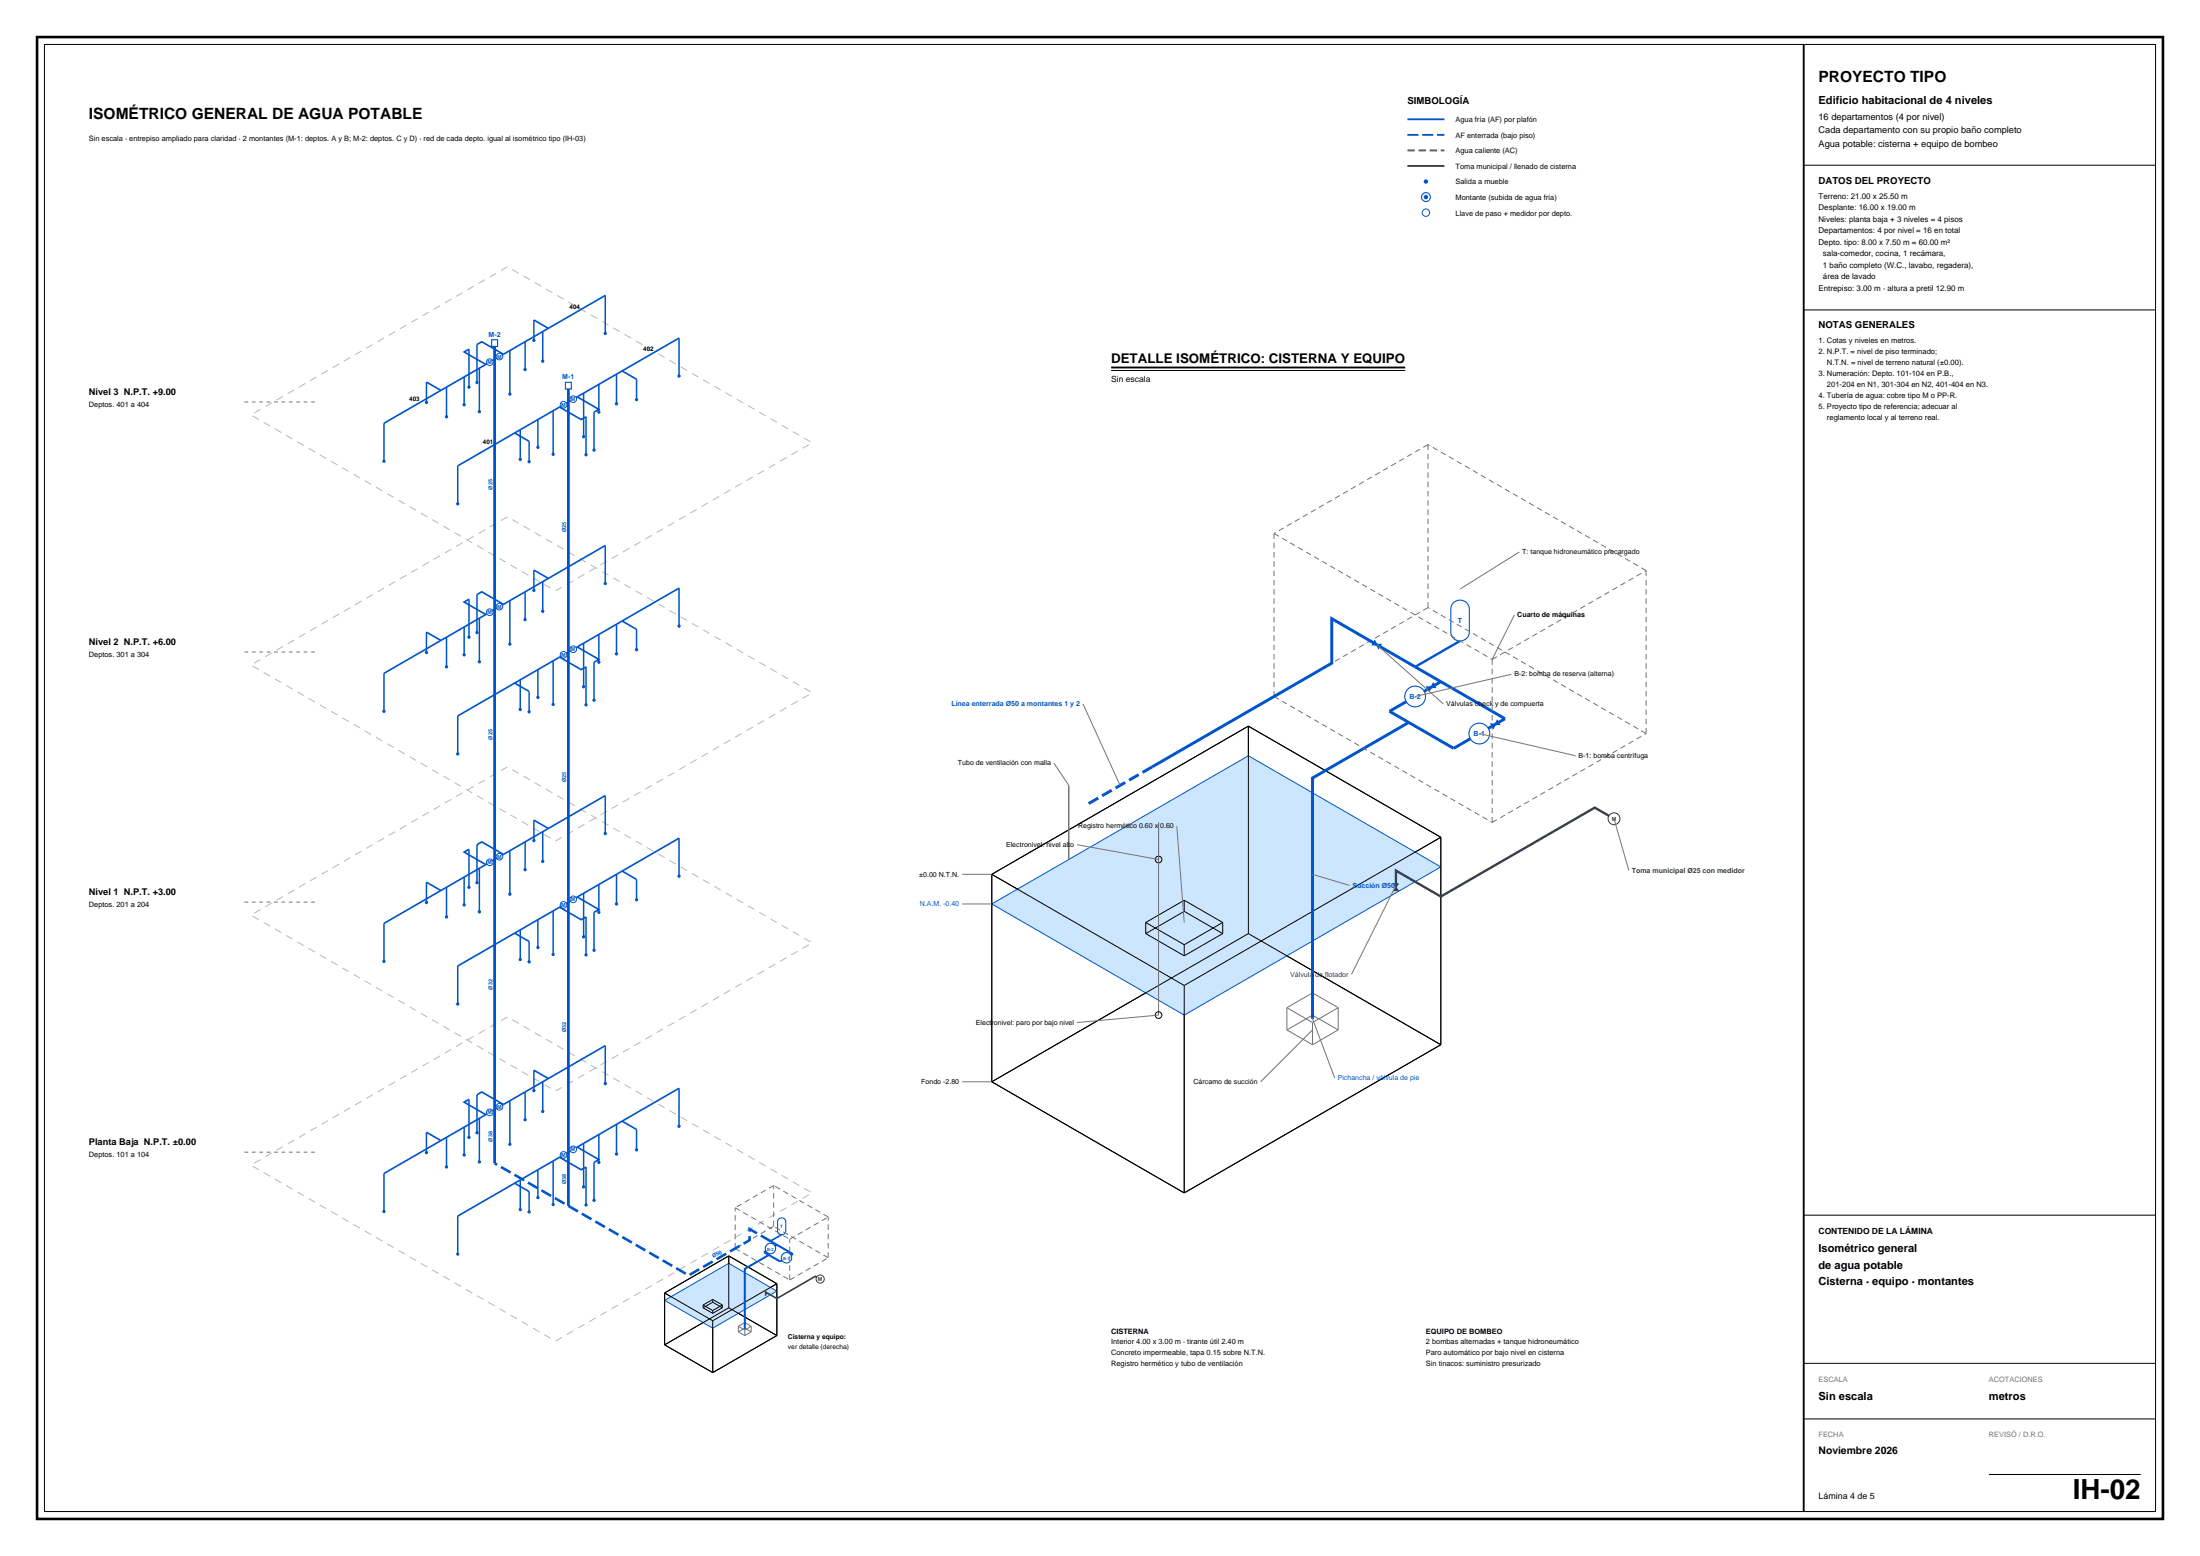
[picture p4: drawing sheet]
<svg xmlns="http://www.w3.org/2000/svg" width="594mm" height="420mm" viewBox="0 0 594 420" stroke-linecap="round" stroke-linejoin="round" font-family="sans-serif">
<path d="M10 10h574v400h-574z" fill="none" stroke="#000" stroke-width=".7" stroke-linecap="butt"/>
<g fill="none" stroke="#000" stroke-width=".27">
<path d="M12 12h570v396h-570zM487 44.6h95M487 83.7h95M196.8 339l13 7.5M196.8 339l-17.4 10M196.8 339v14M487 328h95M179.4 349l13 7.5M179.4 349v14M192.4 356.5v14M196.8 353l13 7.5M196.8 353l-17.4 10"/>
<path d="M209.8 346.5l-17.4 10M209.8 346.5v14M179.4 363l13 7.5M209.8 360.5l-17.4 10M487 368h95M487 383h95M537 398h41"/>
</g>
<path d="M487 12v396" fill="none" stroke="#000" stroke-width=".5"/>
<path d="M150 159.5l69.3-40-82.3-47.5-69.3 40 82.3 47.5M150 227l69.3-40-82.3-47.5-69.3 40 82.3 47.5M150 294.5l69.3-40-82.3-47.5-69.3 40 82.3 47.5M150 362l69.3-40-82.3-47.5-69.3 40 82.3 47.5" fill="none" stroke="#b8b8b8" stroke-width=".27" stroke-dasharray="2 1.5" stroke-linecap="butt"/>
<path d="M179.4 351l17.4-10 13 7.5-17.4 10z" fill-rule="evenodd" fill="#cce6ff" stroke="#0054cc" stroke-width=".27"/>
<g fill="none" stroke="#000" stroke-width=".27">
<path d="M196.8 339l13 7.5M196.8 339l-17.4 10M196.8 339v14M179.4 349l13 7.5M179.4 349v14M189.8 353l2.6 1.5M189.8 352.2l2.6 1.5M189.8 352.2v.8M192.4 350.7v.8M192.4 353.7v.8M192.4 356.5v14M192.4 351.5l2.6 1.5"/>
<path d="M192.4 351.5l-2.6 1.5M192.4 350.7l2.6 1.5M192.4 350.7l-2.6 1.5M195 353l-2.6 1.5M195 352.2l-2.6 1.5M195 352.2v.8M196.8 353l13 7.5M196.8 353l-17.4 10M209.8 346.5l-17.4 10M209.8 346.5v14M179.4 363l13 7.5M209.8 360.5l-17.4 10"/>
</g>
<path d="M199.4 359.5l1.7 1M199.4 358l1.7 1M199.4 358v1.5M201.1 358.5l1.7 1M201.1 358.5l-1.7 1M201.1 357l1.7 1M201.1 357l-1.7 1M201.1 357v1.5M201.1 359v1.5M202.8 359.5l-1.7 1M202.8 358l-1.7 1M202.8 358v1.5" fill="none" stroke="#737373" stroke-width=".27"/>
<path d="M207.6 338.7l-6.5 3.8v16.2" fill="none" stroke="#0054cc" stroke-width=".55"/>
<path d="M221.4 345.2l-1.3-.7-10.3 6-3.1-1.8v1" fill="none" stroke="#008033" stroke-width=".44"/>
<circle cx="221.4" cy="345.2" r="1.1" fill="#fff" stroke="#008033" stroke-width=".27"/>
<path d="M208 335l6.1 3.5-3.5 2-4.3-2.5 3.5-2" fill="none" stroke="#0054cc" stroke-width=".55"/>
<path d="M211.1 333.2l-3.1 1.8" fill="none" stroke="#0054cc" stroke-width=".44"/>
<g fill="#fff" stroke="#0054cc" stroke-width=".3">
<path d="M210.2 329l.8-.3a1.04 1.04 0 0 1 1.2 1v2.5a1.1 1.1 0 0 1-1.1 1.1 1.1 1.1 0 0 1-1.1-1.1v-2.5z" fill-rule="evenodd"/>
<circle cx="212.4" cy="339.5" r="1.4"/>
<circle cx="208" cy="337" r="1.4"/>
</g>
<path d="M208.9 320l-10.4 6M198.5 337l14.7 8.5M198.5 326l14.7 8.5M198.5 337v-11M208.9 331l-10.4 6M208.9 331v-11M213.2 334.5l10.4-6M223.6 339.5l-14.7-8.5M223.6 328.5l-14.7-8.5M223.6 339.5v-11M213.2 345.5l10.4-6M213.2 345.5v-11" fill="none" stroke="#737373" stroke-width=".27" stroke-dasharray="1.5 1" stroke-linecap="butt"/>
<path d="M208 335l-5.6-3.3v3l-16.5 9.5-52.4-30.2" fill="none" stroke="#0054cc" stroke-width=".7" stroke-dasharray="3 1.2" stroke-linecap="butt"/>
<path d="M153.5 105v220.5" fill="none" stroke="#0054cc" stroke-width=".75" stroke-linecap="butt"/>
<path d="M152.7 103.2h1.6v1.8h-1.6z" fill-rule="evenodd" fill="#fff" stroke="#0054cc" stroke-width=".3"/>
<path d="M133.5 93.5v220.5" fill="none" stroke="#0054cc" stroke-width=".75" stroke-linecap="butt"/>
<path d="M132.7 91.7h1.6v1.8h-1.6z" fill-rule="evenodd" fill="#fff" stroke="#0054cc" stroke-width=".3"/>
<path d="M153.5 311l-2.4 1.4" fill="none" stroke="#0054cc" stroke-width=".45"/>
<circle cx="152.2" cy="311.8" r=".9" fill="#fff" stroke="#0054cc" stroke-width=".27"/>
<path d="M139 319.4l3.9 2.2M158.2 315l-1.3 .7-5.8-3.3-27.5 15.8" fill="none" stroke="#0054cc" stroke-width=".45"/>
<path d="M149.4 313.4v11.7" fill="none" stroke="#0054cc" stroke-width=".4"/>
<circle cx="149.4" cy="325.1" r=".45" fill="#0054cc"/>
<path d="M145.2 315.7v7.5" fill="none" stroke="#0054cc" stroke-width=".4"/>
<circle cx="145.2" cy="323.2" r=".45" fill="#0054cc"/>
<path d="M140.5 318.5v8" fill="none" stroke="#0054cc" stroke-width=".4"/>
<circle cx="140.5" cy="326.5" r=".45" fill="#0054cc"/>
<path d="M123.6 328.2v10.3" fill="none" stroke="#0054cc" stroke-width=".4"/>
<circle cx="123.6" cy="338.5" r=".45" fill="#0054cc"/>
<path d="M158.2 315v10.2" fill="none" stroke="#0054cc" stroke-width=".4"/>
<circle cx="158.2" cy="325.2" r=".45" fill="#0054cc"/>
<path d="M142.9 321.6v5.5" fill="none" stroke="#0054cc" stroke-width=".4"/>
<circle cx="142.9" cy="327.1" r=".45" fill="#0054cc"/>
<path d="M155.8 309.6l-2.3 1.4" fill="none" stroke="#0054cc" stroke-width=".45"/>
<circle cx="154.8" cy="310.2" r=".9" fill="#fff" stroke="#0054cc" stroke-width=".27"/>
<path d="M183.3 293.7l-27.5 15.9 5.9 3.4-1.3 .7M168 302.6l3.9 2.3" fill="none" stroke="#0054cc" stroke-width=".45"/>
<path d="M157.6 308.6v11.8" fill="none" stroke="#0054cc" stroke-width=".4"/>
<circle cx="157.6" cy="320.4" r=".45" fill="#0054cc"/>
<path d="M161.7 306.2v7.5" fill="none" stroke="#0054cc" stroke-width=".4"/>
<circle cx="161.7" cy="313.7" r=".45" fill="#0054cc"/>
<path d="M166.5 303.5v8" fill="none" stroke="#0054cc" stroke-width=".4"/>
<circle cx="166.5" cy="311.5" r=".45" fill="#0054cc"/>
<path d="M183.3 293.7v10.3" fill="none" stroke="#0054cc" stroke-width=".4"/>
<circle cx="183.3" cy="304" r=".45" fill="#0054cc"/>
<path d="M160.4 313.7v10.3" fill="none" stroke="#0054cc" stroke-width=".4"/>
<circle cx="160.4" cy="324" r=".45" fill="#0054cc"/>
<path d="M171.9 304.9v5.5" fill="none" stroke="#0054cc" stroke-width=".4"/>
<circle cx="171.9" cy="310.4" r=".45" fill="#0054cc"/>
<path d="M133.5 299.5l-2.3 1.4" fill="none" stroke="#0054cc" stroke-width=".45"/>
<circle cx="132.2" cy="300.3" r=".9" fill="#fff" stroke="#0054cc" stroke-width=".27"/>
<path d="M126.6 296.7l-1.3 .8 5.9 3.4-27.5 15.8M115.1 305.6l3.9 2.3" fill="none" stroke="#0054cc" stroke-width=".45"/>
<path d="M129.4 301.9v11.7" fill="none" stroke="#0054cc" stroke-width=".4"/>
<circle cx="129.4" cy="313.6" r=".45" fill="#0054cc"/>
<path d="M125.3 304.2v7.5" fill="none" stroke="#0054cc" stroke-width=".4"/>
<circle cx="125.3" cy="311.7" r=".45" fill="#0054cc"/>
<path d="M120.6 307v8" fill="none" stroke="#0054cc" stroke-width=".4"/>
<circle cx="120.6" cy="315" r=".45" fill="#0054cc"/>
<path d="M103.7 316.7v10.3" fill="none" stroke="#0054cc" stroke-width=".4"/>
<circle cx="103.7" cy="327" r=".45" fill="#0054cc"/>
<path d="M126.6 296.7v10.3" fill="none" stroke="#0054cc" stroke-width=".4"/>
<circle cx="126.6" cy="307" r=".45" fill="#0054cc"/>
<path d="M115.1 305.6v5.5" fill="none" stroke="#0054cc" stroke-width=".4"/>
<circle cx="115.1" cy="311.1" r=".45" fill="#0054cc"/>
<path d="M135.9 298.1l-2.4 1.4" fill="none" stroke="#0054cc" stroke-width=".45"/>
<circle cx="134.9" cy="298.7" r=".9" fill="#fff" stroke="#0054cc" stroke-width=".27"/>
<path d="M144.2 288.9l3.9 2.2M163.4 282.2l-27.5 15.9-5.8-3.4-1.3 .8" fill="none" stroke="#0054cc" stroke-width=".45"/>
<path d="M137.7 297.1v11.8" fill="none" stroke="#0054cc" stroke-width=".4"/>
<circle cx="137.7" cy="308.9" r=".45" fill="#0054cc"/>
<path d="M141.8 294.7v7.5" fill="none" stroke="#0054cc" stroke-width=".4"/>
<circle cx="141.8" cy="302.2" r=".45" fill="#0054cc"/>
<path d="M146.5 292v8" fill="none" stroke="#0054cc" stroke-width=".4"/>
<circle cx="146.5" cy="300" r=".45" fill="#0054cc"/>
<path d="M163.4 282.2v10.3" fill="none" stroke="#0054cc" stroke-width=".4"/>
<circle cx="163.4" cy="292.5" r=".45" fill="#0054cc"/>
<path d="M128.8 295.5v10.2" fill="none" stroke="#0054cc" stroke-width=".4"/>
<circle cx="128.8" cy="305.7" r=".45" fill="#0054cc"/>
<path d="M144.2 288.9v5.5" fill="none" stroke="#0054cc" stroke-width=".4"/>
<circle cx="144.2" cy="294.4" r=".45" fill="#0054cc"/>
<path d="M153.5 243.5l-2.4 1.4" fill="none" stroke="#0054cc" stroke-width=".45"/>
<circle cx="152.2" cy="244.3" r=".9" fill="#fff" stroke="#0054cc" stroke-width=".27"/>
<path d="M139 251.9l3.9 2.2M158.2 247.5l-1.3 .7-5.8-3.3-27.5 15.8" fill="none" stroke="#0054cc" stroke-width=".45"/>
<path d="M149.4 245.9v11.7" fill="none" stroke="#0054cc" stroke-width=".4"/>
<circle cx="149.4" cy="257.6" r=".45" fill="#0054cc"/>
<path d="M145.2 248.2v7.5" fill="none" stroke="#0054cc" stroke-width=".4"/>
<circle cx="145.2" cy="255.7" r=".45" fill="#0054cc"/>
<path d="M140.5 251v8" fill="none" stroke="#0054cc" stroke-width=".4"/>
<circle cx="140.5" cy="259" r=".45" fill="#0054cc"/>
<path d="M123.6 260.7v10.3" fill="none" stroke="#0054cc" stroke-width=".4"/>
<circle cx="123.6" cy="271" r=".45" fill="#0054cc"/>
<path d="M158.2 247.5v10.2" fill="none" stroke="#0054cc" stroke-width=".4"/>
<circle cx="158.2" cy="257.7" r=".45" fill="#0054cc"/>
<path d="M142.9 254.1v5.5" fill="none" stroke="#0054cc" stroke-width=".4"/>
<circle cx="142.9" cy="259.6" r=".45" fill="#0054cc"/>
<path d="M155.8 242.1l-2.3 1.4" fill="none" stroke="#0054cc" stroke-width=".45"/>
<circle cx="154.8" cy="242.7" r=".9" fill="#fff" stroke="#0054cc" stroke-width=".27"/>
<path d="M168 235.1l3.9 2.3M183.3 226.2l-27.5 15.9 5.9 3.4-1.3 .7" fill="none" stroke="#0054cc" stroke-width=".45"/>
<path d="M157.6 241.1v11.8" fill="none" stroke="#0054cc" stroke-width=".4"/>
<circle cx="157.6" cy="252.9" r=".45" fill="#0054cc"/>
<path d="M161.7 238.7v7.5" fill="none" stroke="#0054cc" stroke-width=".4"/>
<circle cx="161.7" cy="246.2" r=".45" fill="#0054cc"/>
<path d="M166.5 236v8" fill="none" stroke="#0054cc" stroke-width=".4"/>
<circle cx="166.5" cy="244" r=".45" fill="#0054cc"/>
<path d="M183.3 226.2v10.3" fill="none" stroke="#0054cc" stroke-width=".4"/>
<circle cx="183.3" cy="236.5" r=".45" fill="#0054cc"/>
<path d="M160.4 246.2v10.3" fill="none" stroke="#0054cc" stroke-width=".4"/>
<circle cx="160.4" cy="256.5" r=".45" fill="#0054cc"/>
<path d="M171.9 237.4v5.5" fill="none" stroke="#0054cc" stroke-width=".4"/>
<circle cx="171.9" cy="242.9" r=".45" fill="#0054cc"/>
<path d="M133.5 232l-2.3 1.4" fill="none" stroke="#0054cc" stroke-width=".45"/>
<circle cx="132.2" cy="232.8" r=".9" fill="#fff" stroke="#0054cc" stroke-width=".27"/>
<path d="M115.1 238.1l3.9 2.3M126.6 229.2l-1.3 .8 5.9 3.4-27.5 15.8" fill="none" stroke="#0054cc" stroke-width=".45"/>
<path d="M129.4 234.4v11.7" fill="none" stroke="#0054cc" stroke-width=".4"/>
<circle cx="129.4" cy="246.1" r=".45" fill="#0054cc"/>
<path d="M125.3 236.7v7.5" fill="none" stroke="#0054cc" stroke-width=".4"/>
<circle cx="125.3" cy="244.2" r=".45" fill="#0054cc"/>
<path d="M120.6 239.5v8" fill="none" stroke="#0054cc" stroke-width=".4"/>
<circle cx="120.6" cy="247.5" r=".45" fill="#0054cc"/>
<path d="M103.7 249.2v10.3" fill="none" stroke="#0054cc" stroke-width=".4"/>
<circle cx="103.7" cy="259.5" r=".45" fill="#0054cc"/>
<path d="M126.6 229.2v10.3" fill="none" stroke="#0054cc" stroke-width=".4"/>
<circle cx="126.6" cy="239.5" r=".45" fill="#0054cc"/>
<path d="M115.1 238.1v5.5" fill="none" stroke="#0054cc" stroke-width=".4"/>
<circle cx="115.1" cy="243.6" r=".45" fill="#0054cc"/>
<path d="M135.9 230.6l-2.4 1.4" fill="none" stroke="#0054cc" stroke-width=".45"/>
<circle cx="134.9" cy="231.2" r=".9" fill="#fff" stroke="#0054cc" stroke-width=".27"/>
<path d="M163.4 214.7l-27.5 15.9-5.8-3.4-1.3 .8M144.2 221.4l3.9 2.2" fill="none" stroke="#0054cc" stroke-width=".45"/>
<path d="M137.7 229.6v11.8" fill="none" stroke="#0054cc" stroke-width=".4"/>
<circle cx="137.7" cy="241.4" r=".45" fill="#0054cc"/>
<path d="M141.8 227.2v7.5" fill="none" stroke="#0054cc" stroke-width=".4"/>
<circle cx="141.8" cy="234.7" r=".45" fill="#0054cc"/>
<path d="M146.5 224.5v8" fill="none" stroke="#0054cc" stroke-width=".4"/>
<circle cx="146.5" cy="232.5" r=".45" fill="#0054cc"/>
<path d="M163.4 214.7v10.3" fill="none" stroke="#0054cc" stroke-width=".4"/>
<circle cx="163.4" cy="225" r=".45" fill="#0054cc"/>
<path d="M128.8 228v10.2" fill="none" stroke="#0054cc" stroke-width=".4"/>
<circle cx="128.8" cy="238.2" r=".45" fill="#0054cc"/>
<path d="M144.2 221.4v5.5" fill="none" stroke="#0054cc" stroke-width=".4"/>
<circle cx="144.2" cy="226.9" r=".45" fill="#0054cc"/>
<path d="M153.5 176l-2.4 1.4" fill="none" stroke="#0054cc" stroke-width=".45"/>
<circle cx="152.2" cy="176.8" r=".9" fill="#fff" stroke="#0054cc" stroke-width=".27"/>
<path d="M158.2 180l-1.3 .7-5.8-3.3-27.5 15.8M139 184.4l3.9 2.2" fill="none" stroke="#0054cc" stroke-width=".45"/>
<path d="M149.4 178.4v11.7" fill="none" stroke="#0054cc" stroke-width=".4"/>
<circle cx="149.4" cy="190.1" r=".45" fill="#0054cc"/>
<path d="M145.2 180.7v7.5" fill="none" stroke="#0054cc" stroke-width=".4"/>
<circle cx="145.2" cy="188.2" r=".45" fill="#0054cc"/>
<path d="M140.5 183.5v8" fill="none" stroke="#0054cc" stroke-width=".4"/>
<circle cx="140.5" cy="191.5" r=".45" fill="#0054cc"/>
<path d="M123.6 193.2v10.3" fill="none" stroke="#0054cc" stroke-width=".4"/>
<circle cx="123.6" cy="203.5" r=".45" fill="#0054cc"/>
<path d="M158.2 180v10.2" fill="none" stroke="#0054cc" stroke-width=".4"/>
<circle cx="158.2" cy="190.2" r=".45" fill="#0054cc"/>
<path d="M142.9 186.6v5.5" fill="none" stroke="#0054cc" stroke-width=".4"/>
<circle cx="142.9" cy="192.1" r=".45" fill="#0054cc"/>
<path d="M155.8 174.6l-2.3 1.4" fill="none" stroke="#0054cc" stroke-width=".45"/>
<circle cx="154.8" cy="175.2" r=".9" fill="#fff" stroke="#0054cc" stroke-width=".27"/>
<path d="M183.3 158.7l-27.5 15.9 5.9 3.4-1.3 .7M168 167.6l3.9 2.3" fill="none" stroke="#0054cc" stroke-width=".45"/>
<path d="M157.6 173.6v11.8" fill="none" stroke="#0054cc" stroke-width=".4"/>
<circle cx="157.6" cy="185.4" r=".45" fill="#0054cc"/>
<path d="M161.7 171.2v7.5" fill="none" stroke="#0054cc" stroke-width=".4"/>
<circle cx="161.7" cy="178.7" r=".45" fill="#0054cc"/>
<path d="M166.5 168.5v8" fill="none" stroke="#0054cc" stroke-width=".4"/>
<circle cx="166.5" cy="176.5" r=".45" fill="#0054cc"/>
<path d="M183.3 158.7v10.3" fill="none" stroke="#0054cc" stroke-width=".4"/>
<circle cx="183.3" cy="169" r=".45" fill="#0054cc"/>
<path d="M160.4 178.7v10.3" fill="none" stroke="#0054cc" stroke-width=".4"/>
<circle cx="160.4" cy="189" r=".45" fill="#0054cc"/>
<path d="M171.9 169.9v5.5" fill="none" stroke="#0054cc" stroke-width=".4"/>
<circle cx="171.9" cy="175.4" r=".45" fill="#0054cc"/>
<path d="M133.5 164.5l-2.3 1.4" fill="none" stroke="#0054cc" stroke-width=".45"/>
<circle cx="132.2" cy="165.3" r=".9" fill="#fff" stroke="#0054cc" stroke-width=".27"/>
<path d="M115.1 170.6l3.9 2.3M126.6 161.7l-1.3 .8 5.9 3.4-27.5 15.8" fill="none" stroke="#0054cc" stroke-width=".45"/>
<path d="M129.4 166.9v11.7" fill="none" stroke="#0054cc" stroke-width=".4"/>
<circle cx="129.4" cy="178.6" r=".45" fill="#0054cc"/>
<path d="M125.3 169.2v7.5" fill="none" stroke="#0054cc" stroke-width=".4"/>
<circle cx="125.3" cy="176.7" r=".45" fill="#0054cc"/>
<path d="M120.6 172v8" fill="none" stroke="#0054cc" stroke-width=".4"/>
<circle cx="120.6" cy="180" r=".45" fill="#0054cc"/>
<path d="M103.7 181.7v10.3" fill="none" stroke="#0054cc" stroke-width=".4"/>
<circle cx="103.7" cy="192" r=".45" fill="#0054cc"/>
<path d="M126.6 161.7v10.3" fill="none" stroke="#0054cc" stroke-width=".4"/>
<circle cx="126.6" cy="172" r=".45" fill="#0054cc"/>
<path d="M115.1 170.6v5.5" fill="none" stroke="#0054cc" stroke-width=".4"/>
<circle cx="115.1" cy="176.1" r=".45" fill="#0054cc"/>
<path d="M135.9 163.1l-2.4 1.4" fill="none" stroke="#0054cc" stroke-width=".45"/>
<circle cx="134.9" cy="163.7" r=".9" fill="#fff" stroke="#0054cc" stroke-width=".27"/>
<path d="M144.2 153.9l3.9 2.2M163.4 147.2l-27.5 15.9-5.8-3.4-1.3 .8" fill="none" stroke="#0054cc" stroke-width=".45"/>
<path d="M137.7 162.1v11.8" fill="none" stroke="#0054cc" stroke-width=".4"/>
<circle cx="137.7" cy="173.9" r=".45" fill="#0054cc"/>
<path d="M141.8 159.7v7.5" fill="none" stroke="#0054cc" stroke-width=".4"/>
<circle cx="141.8" cy="167.2" r=".45" fill="#0054cc"/>
<path d="M146.5 157v8" fill="none" stroke="#0054cc" stroke-width=".4"/>
<circle cx="146.5" cy="165" r=".45" fill="#0054cc"/>
<path d="M163.4 147.2v10.3" fill="none" stroke="#0054cc" stroke-width=".4"/>
<circle cx="163.4" cy="157.5" r=".45" fill="#0054cc"/>
<path d="M128.8 160.5v10.2" fill="none" stroke="#0054cc" stroke-width=".4"/>
<circle cx="128.8" cy="170.7" r=".45" fill="#0054cc"/>
<path d="M144.2 153.9v5.5" fill="none" stroke="#0054cc" stroke-width=".4"/>
<circle cx="144.2" cy="159.4" r=".45" fill="#0054cc"/>
<path d="M153.5 108.5l-2.4 1.4" fill="none" stroke="#0054cc" stroke-width=".45"/>
<circle cx="152.2" cy="109.3" r=".9" fill="#fff" stroke="#0054cc" stroke-width=".27"/>
<path d="M139 116.9l3.9 2.2M158.2 112.5l-1.3 .7-5.8-3.3-27.5 15.8" fill="none" stroke="#0054cc" stroke-width=".45"/>
<path d="M149.4 110.9v11.7" fill="none" stroke="#0054cc" stroke-width=".4"/>
<circle cx="149.4" cy="122.6" r=".45" fill="#0054cc"/>
<path d="M145.2 113.2v7.5" fill="none" stroke="#0054cc" stroke-width=".4"/>
<circle cx="145.2" cy="120.7" r=".45" fill="#0054cc"/>
<path d="M140.5 116v8" fill="none" stroke="#0054cc" stroke-width=".4"/>
<circle cx="140.5" cy="124" r=".45" fill="#0054cc"/>
<path d="M123.6 125.7v10.3" fill="none" stroke="#0054cc" stroke-width=".4"/>
<circle cx="123.6" cy="136" r=".45" fill="#0054cc"/>
<path d="M158.2 112.5v10.2" fill="none" stroke="#0054cc" stroke-width=".4"/>
<circle cx="158.2" cy="122.7" r=".45" fill="#0054cc"/>
<path d="M142.9 119.1v5.5" fill="none" stroke="#0054cc" stroke-width=".4"/>
<circle cx="142.9" cy="124.6" r=".45" fill="#0054cc"/>
<path d="M155.8 107.1l-2.3 1.4" fill="none" stroke="#0054cc" stroke-width=".45"/>
<circle cx="154.8" cy="107.7" r=".9" fill="#fff" stroke="#0054cc" stroke-width=".27"/>
<path d="M183.3 91.2l-27.5 15.9 5.9 3.4-1.3 .7M168 100.1l3.9 2.3" fill="none" stroke="#0054cc" stroke-width=".45"/>
<path d="M157.6 106.1v11.8" fill="none" stroke="#0054cc" stroke-width=".4"/>
<circle cx="157.6" cy="117.9" r=".45" fill="#0054cc"/>
<path d="M161.7 103.7v7.5" fill="none" stroke="#0054cc" stroke-width=".4"/>
<circle cx="161.7" cy="111.2" r=".45" fill="#0054cc"/>
<path d="M166.5 101v8" fill="none" stroke="#0054cc" stroke-width=".4"/>
<circle cx="166.5" cy="109" r=".45" fill="#0054cc"/>
<path d="M183.3 91.2v10.3" fill="none" stroke="#0054cc" stroke-width=".4"/>
<circle cx="183.3" cy="101.5" r=".45" fill="#0054cc"/>
<path d="M160.4 111.2v10.3" fill="none" stroke="#0054cc" stroke-width=".4"/>
<circle cx="160.4" cy="121.5" r=".45" fill="#0054cc"/>
<path d="M171.9 102.4v5.5" fill="none" stroke="#0054cc" stroke-width=".4"/>
<circle cx="171.9" cy="107.9" r=".45" fill="#0054cc"/>
<path d="M133.5 97l-2.3 1.4" fill="none" stroke="#0054cc" stroke-width=".45"/>
<circle cx="132.2" cy="97.8" r=".9" fill="#fff" stroke="#0054cc" stroke-width=".27"/>
<path d="M126.6 94.2l-1.3 .8 5.9 3.4-27.5 15.8M115.1 103.1l3.9 2.3" fill="none" stroke="#0054cc" stroke-width=".45"/>
<path d="M129.4 99.4v11.7" fill="none" stroke="#0054cc" stroke-width=".4"/>
<circle cx="129.4" cy="111.1" r=".45" fill="#0054cc"/>
<path d="M125.3 101.7v7.5" fill="none" stroke="#0054cc" stroke-width=".4"/>
<circle cx="125.3" cy="109.2" r=".45" fill="#0054cc"/>
<path d="M120.6 104.5v8" fill="none" stroke="#0054cc" stroke-width=".4"/>
<circle cx="120.6" cy="112.5" r=".45" fill="#0054cc"/>
<path d="M103.7 114.2v10.3" fill="none" stroke="#0054cc" stroke-width=".4"/>
<circle cx="103.7" cy="124.5" r=".45" fill="#0054cc"/>
<path d="M126.6 94.2v10.3" fill="none" stroke="#0054cc" stroke-width=".4"/>
<circle cx="126.6" cy="104.5" r=".45" fill="#0054cc"/>
<path d="M115.1 103.1v5.5" fill="none" stroke="#0054cc" stroke-width=".4"/>
<circle cx="115.1" cy="108.6" r=".45" fill="#0054cc"/>
<path d="M135.9 95.6l-2.4 1.4" fill="none" stroke="#0054cc" stroke-width=".45"/>
<circle cx="134.9" cy="96.2" r=".9" fill="#fff" stroke="#0054cc" stroke-width=".27"/>
<path d="M163.4 79.7l-27.5 15.9-5.8-3.4-1.3 .8M144.2 86.4l3.9 2.2" fill="none" stroke="#0054cc" stroke-width=".45"/>
<path d="M137.7 94.6v11.8" fill="none" stroke="#0054cc" stroke-width=".4"/>
<circle cx="137.7" cy="106.4" r=".45" fill="#0054cc"/>
<path d="M141.8 92.2v7.5" fill="none" stroke="#0054cc" stroke-width=".4"/>
<circle cx="141.8" cy="99.7" r=".45" fill="#0054cc"/>
<path d="M146.5 89.5v8" fill="none" stroke="#0054cc" stroke-width=".4"/>
<circle cx="146.5" cy="97.5" r=".45" fill="#0054cc"/>
<path d="M163.4 79.7v10.3" fill="none" stroke="#0054cc" stroke-width=".4"/>
<circle cx="163.4" cy="90" r=".45" fill="#0054cc"/>
<path d="M128.8 93v10.2" fill="none" stroke="#0054cc" stroke-width=".4"/>
<circle cx="128.8" cy="103.2" r=".45" fill="#0054cc"/>
<path d="M144.2 86.4v5.5" fill="none" stroke="#0054cc" stroke-width=".4"/>
<circle cx="144.2" cy="91.9" r=".45" fill="#0054cc"/>
<path d="M66 108.5h20M66 176h20M66 243.5h20M66 311h20" fill="none" stroke="#737373" stroke-width=".27" stroke-dasharray="1 1" stroke-linecap="butt"/>
<path d="M380 32.2h10" fill="none" stroke="#0054cc" stroke-width=".5"/>
<path d="M380 36.4h10" fill="none" stroke="#0054cc" stroke-width=".5" stroke-dasharray="3 1" stroke-linecap="butt"/>
<path d="M380 40.6h10" fill="none" stroke="#d91a1a" stroke-width=".5" stroke-dasharray="2 1" stroke-linecap="butt"/>
<path d="M380 44.8h10" fill="none" stroke="#008033" stroke-width=".5"/>
<circle cx="385" cy="49" r=".6" fill="#0054cc"/>
<circle cx="385" cy="53.2" r="1.2" fill="none" stroke="#0054cc" stroke-width=".3"/>
<circle cx="385" cy="53.2" r=".45" fill="#0054cc" stroke="#0054cc" stroke-width=".3"/>
<circle cx="385" cy="57.4" r="1" fill="#fff" stroke="#0054cc" stroke-width=".27"/>
<path d="M337.1 196l51.9 30M337.1 196l-69.3 40M337.1 196v56M267.8 236l51.9 30M267.8 236v56M389 226l-69.3 40M389 226v56M337.1 252l51.9 30M337.1 252l-69.3 40M319.7 266v56M267.8 292l51.9 30M389 282l-69.3 40" fill="none" stroke="#000" stroke-width=".27"/>
<path d="M267.8 244l69.3-40 51.9 30-69.3 40z" fill-rule="evenodd" fill="#cce6ff" stroke="#0054cc" stroke-width=".27"/>
<g fill="none" stroke="#000" stroke-width=".27">
<path d="M337.1 196l51.9 30M337.1 196l-69.3 40M337.1 196v56M267.8 236l51.9 30M267.8 236v56M389 226l-69.3 40M389 226v56M309.3 252l10.4 6M309.3 249l10.4 6M309.3 249v3M319.7 243v3M319.7 255v3"/>
<path d="M319.7 246l10.4 6M319.7 246l-10.4 6M319.7 243l10.4 6M319.7 243l-10.4 6M330.1 252l-10.4 6M330.1 249l-10.4 6M330.1 249v3M337.1 252l51.9 30M337.1 252l-69.3 40M319.7 266v56M267.8 292l51.9 30M389 282l-69.3 40"/>
</g>
<path d="M347.5 278l6.9 4M347.5 272l6.9 4M347.5 272v6M354.4 274l6.9 4M354.4 274l-6.9 4M354.4 268l6.9 4M354.4 268l-6.9 4M354.4 268v6M354.4 276v6M361.3 278l-6.9 4M361.3 272l-6.9 4M361.3 272v6" fill="none" stroke="#737373" stroke-width=".27"/>
<path d="M380.4 195l-26 15v65" fill="none" stroke="#0054cc" stroke-width=".8" stroke-linecap="butt"/>
<path d="M435.8 221l-5.2-3-41.6 24-12.1-7v4" fill="none" stroke="#008033" stroke-width=".64" stroke-linecap="butt"/>
<circle cx="435.8" cy="221" r="1.6" fill="#fff" stroke="#008033" stroke-width=".27"/>
<path d="M382.1 180l24.2 14-13.8 8-17.3-10 13.8-8" fill="none" stroke="#0054cc" stroke-width=".8" stroke-linecap="butt"/>
<path d="M394.2 173l-12.1 7" fill="none" stroke="#0054cc" stroke-width=".64" stroke-linecap="butt"/>
<g fill="#fff" stroke="#0054cc" stroke-width=".3">
<path d="M392.6 162.5a2.52 2.52 0 0 1 2.6-.3 2.52 2.52 0 0 1 1.5 2.2v6.2a2.5 2.5 0 0 1-2.5 2.4 2.5 2.5 0 0 1-2.5-2.4v-6.2a2.39 2.39 0 0 1 .9-1.9z" fill-rule="evenodd"/>
<circle cx="399.4" cy="198" r="2.8"/>
<circle cx="382.1" cy="188" r="2.8"/>
</g>
<path d="M385.6 120l-41.6 24M344 144l58.9 34M444.4 154l-58.8-34M385.6 164l-41.6 24M385.6 164v-44M402.9 178l41.5-24M344 188l58.9 34M344 188v-44M444.4 198l-58.8-34M444.4 198v-44M402.9 222l41.5-24M402.9 222v-44" fill="none" stroke="#737373" stroke-width=".27" stroke-dasharray="1.5 1" stroke-linecap="butt"/>
<path d="M382.1 180l-22.5-13v12l-48.5 28" fill="none" stroke="#0054cc" stroke-width=".8" stroke-linecap="butt"/>
<path d="M311.1 207l-17.3 10" fill="none" stroke="#0054cc" stroke-width=".8" stroke-dasharray="3 1.2" stroke-linecap="butt"/>
<g fill="#0054cc" stroke="#0054cc" stroke-width=".27">
<path d="M402.5 195.4l.7 1.2 1.1-2.2 .7 1.2z" fill-rule="evenodd"/>
<path d="M385.2 185.4l.7 1.2 1-2.2 .7 1.2z" fill-rule="evenodd"/>
<path d="M371.2 172.9l1 2.2 .7-1.2-2.4 .2z" fill-rule="evenodd"/>
</g>
<path d="M376.3 238.6h1.2l-1.2 1.8h1.2z" fill-rule="evenodd" fill="#008033" stroke="#008033" stroke-width=".27"/>
<g fill="none" stroke="#737373" stroke-width=".27">
<path d="M410.2 149l-16 10M371.7 174l18 16M408.9 166l-6 12M292.4 190l10 22M399.4 198l26 6M408.1 182l-26 6M284.6 206l4 6M259.8 236h8M290.8 228l22 4M312.8 222v52l-22 2M317.7 223l2 26M354.4 236l10 3"/>
<path d="M376.9 239l-12 24M435.8 221l4 14M259.8 244h8M354.4 275l6 16M354.4 278l-14 14M259.8 292h8"/>
</g>
<path d="M288.6 212v20" fill="none" stroke="#737373" stroke-width=".4"/>
<g fill="none" stroke="#000" stroke-width=".27">
<path d="M300 100h79.4"/>
<circle cx="312.8" cy="232" r=".9"/>
<circle cx="312.8" cy="274" r=".9"/>
</g>
<path d="M300 99.2h79.4" fill="none" stroke="#000" stroke-width=".5"/>
<text font-size="7.5" x="559.7" y="404.5">IH-02</text>
<g font-size="4.2">
<text x="491" y="22">PROYECTO TIPO</text>
<text x="24" y="32">ISOMÉTRICO GENERAL DE AGUA POTABLE</text>
</g>
<text font-size="3.6" x="300" y="98">DETALLE ISOMÉTRICO: CISTERNA Y EQUIPO</text>
<g font-size="3">
<text x="491" y="28">Edificio habitacional de 4 niveles</text>
<text x="491" y="338">Isométrico general</text>
<text x="491" y="342.4">de agua potable</text>
<text x="491" y="346.8">Cisterna · equipo · montantes</text>
<text x="491" y="378">Sin escala</text>
<text x="537" y="378">metros</text>
</g>
<text font-size="2.8" x="491" y="392.5">Noviembre 2026</text>
<g font-size="2.6">
<text x="380" y="28">SIMBOLOGÍA</text>
<text x="491" y="49.6">DATOS DEL PROYECTO</text>
<text x="491" y="88.7">NOTAS GENERALES</text>
</g>
<g font-size="2.5">
<text x="491" y="32.4">16 departamentos (4 por nivel)</text>
<text x="491" y="36">Cada departamento con su propio baño completo</text>
<text x="491" y="39.6">Agua potable: cisterna + equipo de bombeo</text>
<text x="24" y="106.5">Nivel 3 N.P.T. +9.00</text>
<text x="24" y="174">Nivel 2 N.P.T. +6.00</text>
<text x="24" y="241.5">Nivel 1 N.P.T. +3.00</text>
<text x="24" y="309">Planta Baja N.P.T. ±0.00</text>
</g>
<text font-size="2.4" x="491" y="404.5">Lámina 4 de 5</text>
<g font-size="2.3">
<text x="300" y="103.2">Sin escala</text>
<text x="491" y="333">CONTENIDO DE LA LÁMINA</text>
</g>
<g font-size="2.2">
<text x="491" y="53.6">Terreno: 21.00 x 25.50 m</text>
<text x="491" y="56.7">Desplante: 16.00 x 19.00 m</text>
<text x="491" y="59.8">Niveles: planta baja + 3 niveles = 4 pisos</text>
<text x="491" y="63">Departamentos: 4 por nivel = 16 en total</text>
<text x="491" y="66.1">Depto. tipo: 8.00 x 7.50 m = 60.00 m²</text>
<text x="492.2" y="69.2">sala-comedor, cocina, 1 recámara,</text>
<text x="492.2" y="72.3">1 baño completo (W.C., lavabo, regadera),</text>
<text x="492.2" y="75.4">área de lavado</text>
<text x="491" y="78.5">Entrepiso: 3.00 m · altura a pretil 12.90 m</text>
</g>
<g font-size="2.1">
<text x="491" y="92.7">1. Cotas y niveles en metros.</text>
<text x="491" y="95.6">2. N.P.T. = nivel de piso terminado;</text>
<text x="491" y="101.6">3. Numeración: Depto. 101-104 en P.B.,</text>
<text x="493.3" y="98.6">N.T.N. = nivel de terreno natural (±0.00).</text>
<text x="491" y="107.5">4. Tubería de agua: cobre tipo M o PP-R.</text>
<text x="493.3" y="104.5">201-204 en N1, 301-304 en N2, 401-404 en N3.</text>
<text x="491" y="110.5">5. Proyecto tipo de referencia; adecuar al</text>
<text x="493.3" y="113.5">reglamento local y al terreno real.</text>
</g>
<g font-size="2">
<text x="393" y="33">Agua fría (AF) por plafón</text>
<text x="24" y="38">Sin escala · entrepiso ampliado para claridad · 2 montantes (M-1: deptos. A y B; M-2: deptos. C y D) · red de cada depto. igual al isométrico tipo (IH-03)</text>
<text x="393" y="37.2">AF enterrada (bajo piso)</text>
<text x="393" y="41.4">Agua caliente (AC)</text>
<text x="393" y="45.6">Toma municipal / llenado de cisterna</text>
<text x="393" y="49.8">Salida a mueble</text>
<text x="393" y="54">Montante (subida de agua fría)</text>
<text x="393" y="58.2">Llave de paso + medidor por depto.</text>
<text x="24" y="109.9">Deptos. 401 a 404</text>
<text x="24" y="177.4">Deptos. 301 a 304</text>
<text x="24" y="244.9">Deptos. 201 a 204</text>
<text x="24" y="312.4">Deptos. 101 a 104</text>
<text x="300" y="360">CISTERNA</text>
<text x="385" y="360">EQUIPO DE BOMBEO</text>
<text x="300" y="362.9">Interior 4.00 x 3.00 m · tirante útil 2.40 m</text>
<text x="300" y="365.8">Concreto impermeable, tapa 0.15 sobre N.T.N.</text>
<text x="385" y="362.9">2 bombas alternadas + tanque hidroneumático</text>
<text x="385" y="365.8">Paro automático por bajo nivel en cisterna</text>
<text x="300" y="368.7">Registro hermético y tubo de ventilación</text>
<text x="385" y="368.7">Sin tinacos: suministro presurizado</text>
</g>
<g font-size="2" fill="#737373">
<text x="491" y="373">ESCALA</text>
<text x="537" y="373">ACOTACIONES</text>
<text x="491" y="388">FECHA</text>
<text x="537" y="388">REVISÓ / D.R.O.</text>
</g>
<g font-size="1.9" fill="#0054cc">
<text x="131.9" y="90.9">M-2</text>
<text x="151.8" y="102.4">M-1</text>
<text x="393.6" y="168.1">T</text>
<text x="256.9" y="190.6">Línea enterrada Ø50 a montantes 1 y 2</text>
<text x="380.6" y="188.6">B-2</text>
<text x="397.9" y="198.6">B-1</text>
<text x="365.2" y="239.6">Succión Ø50</text>
<text x="248.3" y="244.6">N.A.M. -0.40</text>
<text x="361.2" y="291.6">Pichancha / válvula de pie</text>
</g>
<g font-size="1.9">
<text x="411" y="149.6">T: tanque hidroneumático precargado</text>
<text x="409.7" y="166.6">Cuarto de máquinas</text>
<text x="408.9" y="182.6">B-2: bomba de reserva (alterna)</text>
<text x="390.5" y="190.6">Válvulas check y de compuerta</text>
<text x="258.6" y="206.6">Tubo de ventilación con malla</text>
<text x="426.2" y="204.6">B-1: bomba centrífuga</text>
<text x="291.1" y="223.6">Registro hermético 0.60 x 0.60</text>
<text x="271.6" y="228.6">Electronivel: nivel alto</text>
<text x="248.2" y="236.6">±0.00 N.T.N.</text>
<text x="263.5" y="276.6">Electronivel: paro por bajo nivel</text>
<text x="248.7" y="292.6">Fondo -2.80</text>
<text x="322.3" y="292.6">Cárcamo de succión</text>
</g>
<g font-size="1.9" fill="#008033">
<text x="440.6" y="235.6">Toma municipal Ø25 con medidor</text>
<text x="348.4" y="263.6">Válvula de flotador</text>
</g>
<g font-size="1.8">
<text x="212.8" y="361.5">Cisterna y equipo:</text>
<text x="212.8" y="364.1">ver detalle (derecha)</text>
</g>
<g font-size="1.7">
<text x="153.8" y="83.3">404</text>
<text x="173.7" y="94.8">402</text>
<text x="110.5" y="108.3">403</text>
<text x="130.4" y="119.8">401</text>
</g>
<g font-size="1.5" fill="#0054cc">
<text x="131.6" y="98.3">M</text>
<text x="134.2" y="96.8">M</text>
<text x="151.5" y="109.8">M</text>
<text x="154.1" y="108.3">M</text>
<text x="132.9" y="132.2" transform="rotate(-90 132.9 132.2)">Ø25</text>
<text x="152.9" y="143.7" transform="rotate(-90 152.9 143.7)">Ø25</text>
<text x="131.6" y="165.8">M</text>
<text x="134.2" y="164.3">M</text>
<text x="151.5" y="177.3">M</text>
<text x="154.1" y="175.8">M</text>
<text x="132.9" y="199.7" transform="rotate(-90 132.9 199.7)">Ø25</text>
<text x="152.9" y="211.2" transform="rotate(-90 152.9 211.2)">Ø25</text>
<text x="131.6" y="233.3">M</text>
<text x="134.2" y="231.8">M</text>
<text x="151.5" y="244.8">M</text>
<text x="154.1" y="243.3">M</text>
<text x="132.9" y="267.2" transform="rotate(-90 132.9 267.2)">Ø32</text>
<text x="152.9" y="278.7" transform="rotate(-90 152.9 278.7)">Ø32</text>
<text x="134.2" y="299.3">M</text>
<text x="131.6" y="300.8">M</text>
<text x="132.9" y="308.2" transform="rotate(-90 132.9 308.2)">Ø38</text>
<text x="154.1" y="310.8">M</text>
<text x="151.5" y="312.3">M</text>
<text x="152.9" y="319.7" transform="rotate(-90 152.9 319.7)">Ø38</text>
<text x="192.6" y="339.7" transform="rotate(-30 192.6 339.7)">Ø50</text>
</g>
<g font-size="1.5" fill="#008033">
<text x="435.2" y="221.5">M</text>
<text x="220.8" y="345.8">M</text>
</g>
<text font-size="1.2" fill="#0054cc" x="210.7" y="331.6">T</text>
<g font-size="1.1" fill="#0054cc">
<text x="207.1" y="337.6">B-2</text>
<text x="211.5" y="340.1">B-1</text>
</g>
</svg>
